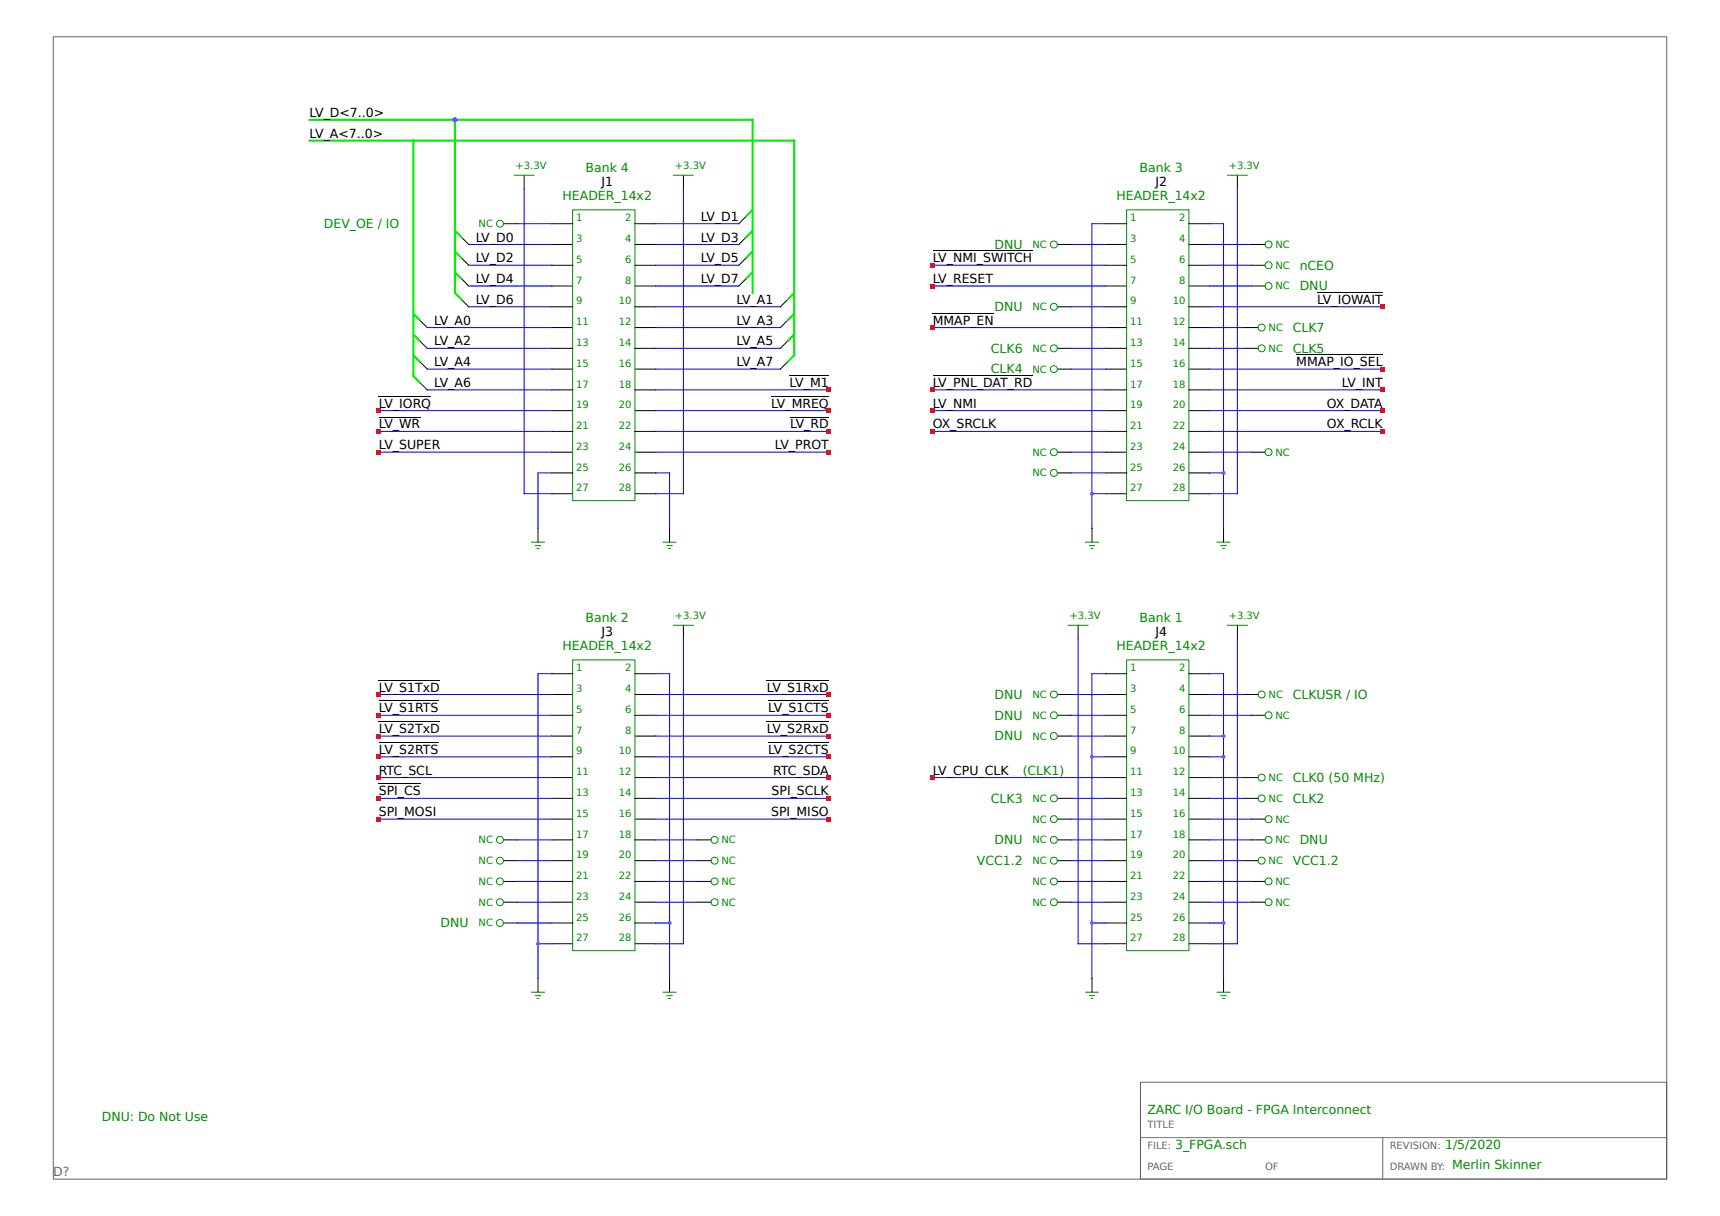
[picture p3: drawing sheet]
<svg xmlns="http://www.w3.org/2000/svg" width="297mm" height="210mm" viewBox="0 0 297 210" stroke-linecap="round" stroke-linejoin="round" font-family="sans-serif">
<path d="M9.2 6.3h278.6v197.3h-278.6zM196.9 186.9h90.9v16.7h-90.9zM196.9 196.5h90.9M238.8 196.5v7.1" fill="none" stroke="#666" stroke-width=".17"/>
<g fill="none" stroke="#0e0" stroke-width=".36">
<path d="M53.4 20.7h76.6v29.9M53.4 24.3h83.7v37.1l-1.2 1.1M71.4 24.3v40.6l1.2 1.2M78.6 20.7v29.9l1.1 1.2M78.6 39.8l1.1 1.2M130 36.2l-1.2 1.2M130 39.8l-1.2 1.2M71.4 54.2l1.2 1.2M71.4 57.8l1.2 1.2M78.6 43.4l1.1 1.2M78.6 47l1.1 1.2M130 43.4l-1.2 1.2"/>
<path d="M130 47l-1.2 1.2M137.1 50.6l-1.2 1.2M137.1 54.2l-1.2 1.2M137.1 57.8l-1.2 1.2M71.4 61.4l1.2 1.1"/>
</g>
<g fill="none" stroke="#000" stroke-width=".17">
<path d="M86.9 38.6h2.4M90.5 30.3v2.4M95.3 38.6h3.6M109.6 38.6h3.6M118 30.3v2.4M128.8 37.4l-1.2 1.2M190.9 38.6h3.6M205.3 38.6h3.6M213.7 30.3v2.4M72.6 55.4l1.2 1.2M72.6 59l1.2 1.2M79.7 41l1.2 1.2"/>
<path d="M79.7 44.6l1.2 1.2M79.7 48.2l1.2 1.2M79.7 51.8l1.2 1.2M95.3 42.2h3.6M95.3 49.4h3.6M95.3 56.6h3.6M95.3 45.8h3.6M95.3 53h3.6M109.6 42.2h3.6M109.6 49.4h3.6M109.6 56.6h3.6M109.6 45.8h3.6"/>
<path d="M109.6 53h3.6M128.8 41l-1.2 1.2M128.8 44.6l-1.2 1.2M128.8 48.2l-1.2 1.2M135.9 51.8l-1.1 1.2M135.9 55.4l-1.1 1.2M135.9 59l-1.1 1.2M161.1 43.3h17.2M161.1 54.1h10.5M182.6 42.2h2.4M182.6 53h2.4M190.9 42.2h3.6"/>
<path d="M190.9 49.4h3.6M190.9 56.6h3.6M190.9 45.8h3.6M190.9 53h3.6M205.3 42.2h3.6M205.3 49.4h3.6M205.3 56.6h3.6M205.3 45.8h3.6M205.3 53h3.6M214.9 56.6h2.4M216.1 42.2h2.3M216.1 49.4h2.3"/>
<path d="M216.1 45.8h2.3M227.5 50.5h11.3M65.4 68.4h9.1M65.4 72h7.2M72.6 62.5l1.2 1.2M72.6 66.1l1.2 1.2M95.3 63.7h3.6M95.3 70.9h3.6M95.3 78.1h3.6M95.3 60.2h3.6M95.3 67.3h3.6M95.3 74.5h3.6"/>
<path d="M109.6 63.7h3.6M109.6 70.9h3.6M109.6 78.1h3.6M109.6 60.2h3.6M109.6 67.3h3.6M109.6 74.5h3.6M133.2 68.4h9.9M135.9 62.5l-1.1 1.2M136.4 64.8h6.7M136.4 72h6.7M161.1 64.8h17.2M182.6 63.7h2.4"/>
<path d="M182.6 78.1h2.4M182.6 60.2h2.4M190.9 63.7h3.6M190.9 70.9h3.6M190.9 78.1h3.6M190.9 60.2h3.6M190.9 67.3h3.6M190.9 74.5h3.6M205.3 63.7h3.6M205.3 70.9h3.6M205.3 78.1h3.6M205.3 60.2h3.6"/>
<path d="M205.3 67.3h3.6M205.3 74.5h3.6M214.9 60.2h2.4M216.1 78.1h2.3M223.8 61.3h15M92.9 91.2v2.4M95.3 85.3h3.6M95.3 81.7h3.6M109.6 85.3h3.6M109.6 81.7h3.6M115.6 91.2v2.4M182.6 81.7h2.4"/>
<path d="M188.6 91.2v2.4M190.9 85.3h3.6M190.9 81.7h3.6M205.3 85.3h3.6M205.3 81.7h3.6M211.3 91.2v2.4M65.4 117.5h10.5M95.3 119.9h3.6M95.3 116.4h3.6M109.6 119.9h3.6M109.6 116.4h3.6M118 108v2.4"/>
<path d="M132.4 117.5h10.7M182.6 119.9h2.4M186.2 108v2.4M190.9 119.9h3.6M190.9 116.4h3.6M205.3 119.9h3.6M205.3 116.4h3.6M213.7 108v2.4M214.9 119.9h2.4M65.4 121h10.3M65.4 124.6h10.5M65.4 128.2h10.3"/>
<path d="M65.4 135.4h7.3M95.3 127.1h3.6M95.3 134.3h3.6M95.3 123.5h3.6M95.3 130.7h3.6M95.3 137.9h3.6M109.6 127.1h3.6M109.6 134.3h3.6M109.6 123.5h3.6M109.6 130.7h3.6M109.6 137.9h3.6M132.4 124.6h10.7"/>
<path d="M132.6 121h10.5M132.6 128.2h10.5M182.6 127.1h2.4M182.6 123.5h2.4M182.6 137.9h2.4M190.9 127.1h3.6M190.9 134.3h3.6M190.9 123.5h3.6M190.9 130.7h3.6M190.9 137.9h3.6M205.3 127.1h3.6M205.3 134.3h3.6"/>
<path d="M205.3 123.5h3.6M205.3 130.7h3.6M205.3 137.9h3.6M214.9 134.3h2.4M214.9 137.9h2.4M216.1 123.5h2.3M86.9 148.6h2.4M86.9 155.8h2.4M86.9 145h2.4M86.9 152.2h2.4M86.9 159.4h2.4M95.3 141.5h3.6"/>
<path d="M95.3 148.6h3.6M95.3 155.8h3.6M95.3 145h3.6M95.3 152.2h3.6M95.3 159.4h3.6M109.6 141.5h3.6M109.6 148.6h3.6M109.6 155.8h3.6M109.6 145h3.6M109.6 152.2h3.6M109.6 159.4h3.6M120.4 148.6h2.4"/>
<path d="M120.4 155.8h2.4M120.4 145h2.4M120.4 152.2h2.4M182.6 141.5h2.4M182.6 148.6h2.4M182.6 155.8h2.4M182.6 145h2.4M182.6 152.2h2.4M190.9 141.5h3.6M190.9 148.6h3.6M190.9 155.8h3.6M190.9 145h3.6"/>
<path d="M190.9 152.2h3.6M190.9 159.4h3.6M205.3 141.5h3.6M205.3 148.6h3.6M205.3 155.8h3.6M205.3 145h3.6M205.3 152.2h3.6M205.3 159.4h3.6M214.9 148.6h2.4M216.1 141.5h2.3M216.1 155.8h2.3M216.1 145h2.3"/>
<path d="M216.1 152.2h2.3M92.9 169v2.4M95.3 163h3.6M109.6 163h3.6M115.6 169v2.4M188.6 169v2.4M190.9 163h3.6M205.3 163h3.6M211.3 169v2.4"/>
</g>
<g fill="none" stroke="#008b00" stroke-width=".17">
<path d="M88.7 30.3h3.6M98.9 36.2h10.7v50.3h-10.7zM116.2 30.3h3.6M194.5 36.2h10.8v50.3h-10.8zM211.9 30.3h3.6M91.7 93.6h2.4M92.4 94.2h1M92.7 94.7h.4M114.4 93.6h2.4M115.1 94.2h1.1M115.4 94.7h.5M187.4 93.6h2.4"/>
<path d="M188 94.2h1.1M188.3 94.7h.5M210.1 93.6h2.4M210.7 94.2h1.1M211 94.7h.5M98.9 114h10.7v50.2h-10.7zM116.2 108h3.6M184.4 108h3.6M194.5 114h10.8v50.2h-10.8zM211.9 108h3.6M91.7 171.4h2.4M92.4 172h1"/>
<path d="M92.7 172.4h.4M114.4 171.4h2.4M115.1 172h1.1M115.4 172.4h.5M187.4 171.4h2.4M188 172h1.1M188.3 172.4h.5M210.1 171.4h2.4M210.7 172h1.1M211 172.4h.5"/>
<circle cx="86.3" cy="38.6" r=".6"/>
<circle cx="182" cy="53" r=".6"/>
<circle cx="182" cy="42.2" r=".6"/>
<circle cx="217.8" cy="56.6" r=".6"/>
<circle cx="219" cy="42.2" r=".6"/>
<circle cx="219" cy="45.8" r=".6"/>
<circle cx="219" cy="49.4" r=".6"/>
<circle cx="182" cy="63.7" r=".6"/>
<circle cx="182" cy="60.2" r=".6"/>
<circle cx="182" cy="78.1" r=".6"/>
<circle cx="217.8" cy="60.2" r=".6"/>
<circle cx="219" cy="78.1" r=".6"/>
<circle cx="182" cy="81.7" r=".6"/>
<circle cx="182" cy="119.9" r=".6"/>
<circle cx="217.8" cy="119.9" r=".6"/>
<circle cx="182" cy="137.9" r=".6"/>
<circle cx="182" cy="127.1" r=".6"/>
<circle cx="182" cy="123.5" r=".6"/>
<circle cx="217.8" cy="134.3" r=".6"/>
<circle cx="217.8" cy="137.9" r=".6"/>
<circle cx="219" cy="123.5" r=".6"/>
<circle cx="86.3" cy="159.4" r=".6"/>
<circle cx="86.3" cy="148.6" r=".6"/>
<circle cx="86.3" cy="152.2" r=".6"/>
<circle cx="86.3" cy="145" r=".6"/>
<circle cx="86.3" cy="155.8" r=".6"/>
<circle cx="123.4" cy="148.6" r=".6"/>
<circle cx="123.4" cy="152.2" r=".6"/>
<circle cx="123.4" cy="145" r=".6"/>
<circle cx="123.4" cy="155.8" r=".6"/>
<circle cx="182" cy="141.5" r=".6"/>
<circle cx="182" cy="155.8" r=".6"/>
<circle cx="182" cy="145" r=".6"/>
<circle cx="182" cy="152.2" r=".6"/>
<circle cx="182" cy="148.6" r=".6"/>
<circle cx="217.8" cy="148.6" r=".6"/>
<circle cx="219" cy="141.5" r=".6"/>
<circle cx="219" cy="152.2" r=".6"/>
<circle cx="219" cy="155.8" r=".6"/>
<circle cx="219" cy="145" r=".6"/>
</g>
<g fill="none" stroke="#00f" stroke-width=".17">
<path d="M89.3 38.6h6M90.5 32.7v52.6h4.8M113.2 38.6h14.4M118 32.7v52.6h-4.8M190.9 38.6h-2.3v52.6M208.9 38.6h2.4v52.6M213.7 32.7v52.6h-4.8M73.8 56.6h21.5M80.9 42.2h14.4M80.9 45.8h14.4M80.9 49.4h14.4M80.9 53h14.4"/>
<path d="M113.2 42.2h14.4M113.2 45.8h14.4M113.2 49.4h14.4M113.2 53h21.6M113.2 56.6h21.6M161.1 45.8h29.8M161.1 49.4h29.8M161.1 56.6h29.8M185 42.2h5.9M185 53h5.9M208.9 42.2h7.2M208.9 45.8h7.2"/>
<path d="M208.9 49.4h7.2M208.9 53h29.9M208.9 56.6h6M65.4 70.9h29.9M65.4 74.5h29.9M65.4 78.1h29.9M73.8 60.2h21.5M73.8 63.7h21.5M73.8 67.3h21.5M113.2 60.2h21.6M113.2 63.7h21.6M113.2 67.3h29.9"/>
<path d="M113.2 70.9h29.9M113.2 74.5h29.9M113.2 78.1h29.9M161.1 67.3h29.8M161.1 70.9h29.8M161.1 74.5h29.8M185 60.2h5.9M185 63.7h5.9M185 78.1h5.9M208.9 60.2h6M208.9 63.7h29.9M208.9 67.3h29.9"/>
<path d="M208.9 70.9h29.9M208.9 74.5h29.9M208.9 78.1h7.2M95.3 81.7h-2.4v9.5M113.2 81.7h2.4v9.5M185 81.7h5.9M188.6 85.3h2.3M208.9 81.7h2.4M65.4 119.9h29.9M95.3 116.4h-2.4v52.6M113.2 116.4h2.4v52.6M113.2 119.9h29.9"/>
<path d="M118 110.4v52.6h-4.8M185 119.9h5.9M186.2 110.4v52.6h4.7M190.9 116.4h-2.3v52.6M208.9 116.4h2.4v52.6M208.9 119.9h6M213.7 110.4v52.6h-4.8M65.4 127.1h29.9M65.4 130.7h29.9M65.4 134.3h29.9M65.4 137.9h29.9M65.4 123.5h29.9"/>
<path d="M113.2 127.1h29.9M113.2 130.7h29.9M113.2 134.3h29.9M113.2 137.9h29.9M113.2 123.5h29.9M161.1 134.3h29.8M185 127.1h5.9M185 137.9h5.9M185 123.5h5.9M188.6 130.7h2.3M208.9 127.1h2.4M208.9 130.7h2.4"/>
<path d="M208.9 134.3h6M208.9 137.9h6M208.9 123.5h7.2M65.4 141.5h29.9M89.3 159.4h6M89.3 148.6h6M89.3 145h6M89.3 152.2h6M89.3 155.8h6M113.2 159.4h2.4M113.2 148.6h7.2M113.2 145h7.2"/>
<path d="M113.2 141.5h29.9M113.2 152.2h7.2M113.2 155.8h7.2M185 148.6h5.9M185 145h5.9M185 141.5h5.9M185 152.2h5.9M185 155.8h5.9M188.6 159.4h2.3M208.9 159.4h2.4M208.9 148.6h6M208.9 145h7.2"/>
<path d="M208.9 141.5h7.2M208.9 152.2h7.2M208.9 155.8h7.2M92.9 163h2.4"/>
</g>
<g fill="#a020f0">
<path d="M188.4 130.5h.4l.1 .2-.1 .2h-.4l-.1-.2z"/>
<path d="M188.4 159.2h.4l.1 .2-.1 .2h-.4l-.1-.2z"/>
<path d="M211.1 126.9h.4l.1 .2-.1 .2h-.4l-.1-.2z"/>
<path d="M211.1 130.5h.4l.1 .2-.1 .2h-.4l-.1-.2z"/>
<path d="M211.1 159.2h.4l.1 .2-.1 .2h-.4l-.1-.2z"/>
<path d="M92.7 162.8h.4l.1 .2-.1 .2h-.4l-.1-.2z"/>
<path d="M115.4 159.2h.4l.1 .2-.1 .2h-.4l-.1-.2z"/>
<path d="M188.4 85h.4l.1 .3-.1 .2h-.4l-.1-.2z"/>
<path d="M211.1 81.5h.4l.1 .2-.1 .2h-.4l-.1-.2z"/>
<circle cx="78.5" cy="20.7" r=".42"/>
</g>
<g fill="#f00">
<path d="M142.8 70.6h.7v.7h-.7z"/>
<path d="M65 70.6h.8v.7h-.8z"/>
<path d="M142.8 74.1h.7v.8h-.7z"/>
<path d="M65 74.1h.8v.8h-.8z"/>
<path d="M160.7 45.4h.7v.8h-.7z"/>
<path d="M160.7 49h.7v.8h-.7z"/>
<path d="M142.8 67h.7v.7h-.7z"/>
<path d="M160.7 133.9h.7v.7h-.7z"/>
<path d="M160.7 74.1h.7v.8h-.7z"/>
<path d="M238.4 70.6h.7v.7h-.7z"/>
<path d="M160.7 70.6h.7v.7h-.7z"/>
<path d="M238.4 67h.7v.7h-.7z"/>
<path d="M238.4 52.6h.7v.7h-.7z"/>
<path d="M160.7 67h.7v.7h-.7z"/>
<path d="M65 77.7h.8v.8h-.8z"/>
<path d="M142.8 77.7h.7v.8h-.7z"/>
<path d="M238.4 63.4h.7v.7h-.7z"/>
<path d="M160.7 56.2h.7v.7h-.7z"/>
<path d="M65 119.6h.8v.7h-.8z"/>
<path d="M142.8 119.6h.7v.7h-.7z"/>
<path d="M142.8 123.2h.7v.7h-.7z"/>
<path d="M65 123.2h.8v.7h-.8z"/>
<path d="M65 126.8h.8v.7h-.8z"/>
<path d="M142.8 126.8h.7v.7h-.7z"/>
<path d="M142.8 130.3h.7v.8h-.7z"/>
<path d="M65 130.3h.8v.8h-.8z"/>
<path d="M238.4 74.1h.7v.8h-.7z"/>
<path d="M65 133.9h.8v.7h-.8z"/>
<path d="M142.8 133.9h.7v.7h-.7z"/>
<path d="M65 137.5h.8v.7h-.8z"/>
<path d="M65 141.1h.8v.7h-.8z"/>
<path d="M142.8 137.5h.7v.7h-.7z"/>
<path d="M142.8 141.1h.7v.7h-.7z"/>
</g>
<g font-size="2.2">
<text x="53.4" y="20.2">LV_D&lt;7..0&gt;</text>
<text x="53.4" y="23.8">LV_A&lt;7..0&gt;</text>
<text x="103.9" y="32.1">J1</text>
<text x="199.5" y="32.1">J2</text>
<text x="82.1" y="41.7">LV_D0</text>
<text x="121" y="38.1">LV_D1</text>
<text x="121" y="41.7">LV_D3</text>
<text x="82.1" y="45.3">LV_D2</text>
<text x="121" y="45.3">LV_D5</text>
<text x="161.1" y="45.3">LV_NMI_SWITCH</text>
<text x="82.1" y="48.9">LV_D4</text>
<text x="82.1" y="52.5">LV_D6</text>
<text x="121" y="48.9">LV_D7</text>
<text x="127.2" y="52.5">LV_A1</text>
<text x="161.1" y="48.9">LV_RESET</text>
<text x="227.5" y="52.5">LV_IOWAIT</text>
<text x="75" y="59.6">LV_A2</text>
<text x="75" y="56.1">LV_A0</text>
<text x="127.2" y="59.6">LV_A5</text>
<text x="127.2" y="56.1">LV_A3</text>
<text x="161.1" y="56.1">MMAP_EN</text>
<text x="75" y="63.2">LV_A4</text>
<text x="127.2" y="63.2">LV_A7</text>
<text x="223.8" y="63.2">MMAP_IO_SEL</text>
<text x="65.4" y="70.4">LV_IORQ</text>
<text x="75" y="66.8">LV_A6</text>
<text x="133.2" y="70.4">LV_MREQ</text>
<text x="136.4" y="66.8">LV_M1</text>
<text x="161.1" y="70.4">LV_NMI</text>
<text x="161.1" y="66.8">LV_PNL_DAT_RD</text>
<text x="229.1" y="70.4">OX_DATA</text>
<text x="231.7" y="66.8">LV_INT</text>
<text x="65.4" y="74">LV_WR</text>
<text x="65.4" y="77.6">LV_SUPER</text>
<text x="133.8" y="77.6">LV_PROT</text>
<text x="136.4" y="74">LV_RD</text>
<text x="161.1" y="74">OX_SRCLK</text>
<text x="229.1" y="74">OX_RCLK</text>
<text x="103.9" y="109.9">J3</text>
<text x="199.5" y="109.9">J4</text>
<text x="65.4" y="119.4">LV_S1TxD</text>
<text x="132.4" y="119.4">LV_S1RxD</text>
<text x="65.4" y="123">LV_S1RTS</text>
<text x="132.6" y="123">LV_S1CTS</text>
<text x="65.4" y="126.6">LV_S2TxD</text>
<text x="65.4" y="130.2">LV_S2RTS</text>
<text x="132.4" y="126.6">LV_S2RxD</text>
<text x="132.6" y="130.2">LV_S2CTS</text>
<text x="65.4" y="133.8">RTC_SCL</text>
<text x="65.4" y="137.4">SPI_CS</text>
<text x="133.2" y="137.4">SPI_SCLK</text>
<text x="133.5" y="133.8">RTC_SDA</text>
<text x="161.1" y="133.8">LV_CPU_CLK</text>
<text x="65.4" y="141">SPI_MOSI</text>
<text x="133.2" y="141">SPI_MISO</text>
</g>
<g font-size="2.2" fill="#008b00">
<text x="101.1" y="29.8">Bank 4</text>
<text x="196.8" y="29.8">Bank 3</text>
<text x="97.1" y="34.5">HEADER_14x2</text>
<text x="192.8" y="34.5">HEADER_14x2</text>
<text x="55.9" y="39.4">DEV_OE / IO</text>
<text x="171.7" y="43">DNU</text>
<text x="224.4" y="46.6">nCEO</text>
<text x="171.7" y="53.7">DNU</text>
<text x="224.4" y="50.1">DNU</text>
<text x="223.2" y="57.3">CLK7</text>
<text x="171.1" y="60.9">CLK6</text>
<text x="171.1" y="64.5">CLK4</text>
<text x="223.2" y="60.9">CLK5</text>
<text x="101.1" y="107.5">Bank 2</text>
<text x="196.8" y="107.5">Bank 1</text>
<text x="97.1" y="112.3">HEADER_14x2</text>
<text x="192.8" y="112.3">HEADER_14x2</text>
<text x="171.7" y="124.3">DNU</text>
<text x="171.7" y="120.7">DNU</text>
<text x="223.2" y="120.7">CLKUSR / IO</text>
<text x="171.7" y="127.9">DNU</text>
<text x="176.6" y="133.8">(CLK1)</text>
<text x="223.2" y="135">CLK0 (50 MHz)</text>
<text x="171.1" y="138.6">CLK3</text>
<text x="223.2" y="138.6">CLK2</text>
<text x="168.7" y="149.4">VCC1.2</text>
<text x="171.7" y="145.8">DNU</text>
<text x="223.2" y="149.4">VCC1.2</text>
<text x="224.4" y="145.8">DNU</text>
<text x="76.1" y="160.1">DNU</text>
<text x="17.6" y="193.6">DNU: Do Not Use</text>
<text x="198.1" y="192.4">ZARC I/O Board - FPGA Interconnect</text>
<text x="202.9" y="198.3">3_FPGA.sch</text>
<text x="249.5" y="198.3">1/5/2020</text>
<text x="250.7" y="201.9">Merlin Skinner</text>
</g>
<text font-size="2.2" fill="#666" x="9.2" y="203.1">D?</text>
<g font-size="1.7" fill="#008b00">
<text x="89" y="29.3">+3.3V</text>
<text x="116.5" y="29.3">+3.3V</text>
<text x="212.2" y="29.3">+3.3V</text>
<text x="82.6" y="39.2">NC</text>
<text x="99.5" y="41.8">3</text>
<text x="99.5" y="38.2">1</text>
<text x="107.9" y="41.8">4</text>
<text x="107.9" y="38.2">2</text>
<text x="195.1" y="41.8">3</text>
<text x="195.1" y="38.2">1</text>
<text x="203.6" y="41.8">4</text>
<text x="203.6" y="38.2">2</text>
<text x="99.5" y="45.4">5</text>
<text x="107.9" y="45.4">6</text>
<text x="178.3" y="42.8">NC</text>
<text x="195.1" y="45.4">5</text>
<text x="203.6" y="45.4">6</text>
<text x="220.2" y="46.4">NC</text>
<text x="220.2" y="42.8">NC</text>
<text x="99.5" y="49">7</text>
<text x="99.5" y="52.6">9</text>
<text x="106.8" y="52.6">10</text>
<text x="107.9" y="49">8</text>
<text x="178.3" y="53.6">NC</text>
<text x="195.1" y="49">7</text>
<text x="195.1" y="52.6">9</text>
<text x="202.5" y="52.6">10</text>
<text x="203.6" y="49">8</text>
<text x="220.2" y="50">NC</text>
<text x="99.5" y="56.2">11</text>
<text x="99.5" y="59.7">13</text>
<text x="106.8" y="56.2">12</text>
<text x="106.8" y="59.7">14</text>
<text x="195.1" y="56.2">11</text>
<text x="195.1" y="59.7">13</text>
<text x="202.5" y="56.2">12</text>
<text x="202.5" y="59.7">14</text>
<text x="219" y="57.2">NC</text>
<text x="99.5" y="63.3">15</text>
<text x="106.8" y="63.3">16</text>
<text x="178.3" y="60.8">NC</text>
<text x="178.3" y="64.3">NC</text>
<text x="195.1" y="63.3">15</text>
<text x="202.5" y="63.3">16</text>
<text x="219" y="60.8">NC</text>
<text x="99.5" y="70.5">19</text>
<text x="99.5" y="66.9">17</text>
<text x="106.8" y="70.5">20</text>
<text x="106.8" y="66.9">18</text>
<text x="195.1" y="70.5">19</text>
<text x="195.1" y="66.9">17</text>
<text x="202.5" y="70.5">20</text>
<text x="202.5" y="66.9">18</text>
<text x="99.5" y="77.7">23</text>
<text x="99.5" y="74.1">21</text>
<text x="106.8" y="77.7">24</text>
<text x="106.8" y="74.1">22</text>
<text x="195.1" y="77.7">23</text>
<text x="195.1" y="74.1">21</text>
<text x="202.5" y="77.7">24</text>
<text x="202.5" y="74.1">22</text>
<text x="99.5" y="81.3">25</text>
<text x="106.8" y="81.3">26</text>
<text x="178.3" y="78.7">NC</text>
<text x="178.3" y="82.3">NC</text>
<text x="195.1" y="81.3">25</text>
<text x="202.5" y="81.3">26</text>
<text x="220.2" y="78.7">NC</text>
<text x="99.5" y="84.9">27</text>
<text x="106.8" y="84.9">28</text>
<text x="195.1" y="84.9">27</text>
<text x="202.5" y="84.9">28</text>
<text x="116.5" y="107">+3.3V</text>
<text x="184.7" y="107">+3.3V</text>
<text x="212.2" y="107">+3.3V</text>
<text x="99.5" y="119.5">3</text>
<text x="99.5" y="115.9">1</text>
<text x="107.9" y="119.5">4</text>
<text x="107.9" y="115.9">2</text>
<text x="195.1" y="119.5">3</text>
<text x="195.1" y="115.9">1</text>
<text x="203.6" y="119.5">4</text>
<text x="203.6" y="115.9">2</text>
<text x="99.5" y="123.1">5</text>
<text x="107.9" y="123.1">6</text>
<text x="178.3" y="120.5">NC</text>
<text x="178.3" y="124.1">NC</text>
<text x="195.1" y="123.1">5</text>
<text x="203.6" y="123.1">6</text>
<text x="219" y="120.5">NC</text>
<text x="220.2" y="124.1">NC</text>
<text x="99.5" y="126.7">7</text>
<text x="99.5" y="130.3">9</text>
<text x="106.8" y="130.3">10</text>
<text x="107.9" y="126.7">8</text>
<text x="178.3" y="127.7">NC</text>
<text x="195.1" y="126.7">7</text>
<text x="195.1" y="130.3">9</text>
<text x="202.5" y="130.3">10</text>
<text x="203.6" y="126.7">8</text>
<text x="99.5" y="133.9">11</text>
<text x="99.5" y="137.5">13</text>
<text x="106.8" y="133.9">12</text>
<text x="106.8" y="137.5">14</text>
<text x="195.1" y="133.9">11</text>
<text x="195.1" y="137.5">13</text>
<text x="202.5" y="133.9">12</text>
<text x="202.5" y="137.5">14</text>
<text x="219" y="134.9">NC</text>
<text x="99.5" y="141.1">15</text>
<text x="106.8" y="141.1">16</text>
<text x="178.3" y="138.5">NC</text>
<text x="178.3" y="142.1">NC</text>
<text x="195.1" y="141.1">15</text>
<text x="202.5" y="141.1">16</text>
<text x="219" y="138.5">NC</text>
<text x="220.2" y="142.1">NC</text>
<text x="82.6" y="145.6">NC</text>
<text x="82.6" y="149.2">NC</text>
<text x="99.5" y="148.2">19</text>
<text x="99.5" y="144.6">17</text>
<text x="106.8" y="148.2">20</text>
<text x="106.8" y="144.6">18</text>
<text x="124.6" y="145.6">NC</text>
<text x="124.6" y="149.2">NC</text>
<text x="178.3" y="149.2">NC</text>
<text x="178.3" y="145.6">NC</text>
<text x="195.1" y="148.2">19</text>
<text x="195.1" y="144.6">17</text>
<text x="202.5" y="148.2">20</text>
<text x="202.5" y="144.6">18</text>
<text x="219" y="149.2">NC</text>
<text x="220.2" y="145.6">NC</text>
<text x="82.6" y="152.8">NC</text>
<text x="99.5" y="155.4">23</text>
<text x="99.5" y="151.8">21</text>
<text x="106.8" y="155.4">24</text>
<text x="106.8" y="151.8">22</text>
<text x="124.6" y="152.8">NC</text>
<text x="178.3" y="152.8">NC</text>
<text x="195.1" y="155.4">23</text>
<text x="195.1" y="151.8">21</text>
<text x="202.5" y="155.4">24</text>
<text x="202.5" y="151.8">22</text>
<text x="220.2" y="152.8">NC</text>
<text x="82.6" y="160">NC</text>
<text x="82.6" y="156.4">NC</text>
<text x="99.5" y="159">25</text>
<text x="106.8" y="159">26</text>
<text x="124.6" y="156.4">NC</text>
<text x="178.3" y="156.4">NC</text>
<text x="195.1" y="159">25</text>
<text x="202.5" y="159">26</text>
<text x="220.2" y="156.4">NC</text>
<text x="99.5" y="162.6">27</text>
<text x="106.8" y="162.6">28</text>
<text x="195.1" y="162.6">27</text>
<text x="202.5" y="162.6">28</text>
</g>
<g font-size="1.7" fill="#666">
<text x="198.1" y="194.9">TITLE</text>
<text x="198.1" y="198.4">FILE:</text>
<text x="198.1" y="202">PAGE</text>
<text x="218.4" y="202">OF</text>
<text x="240" y="198.4">REVISION:</text>
<text x="240" y="202">DRAWN BY:</text>
</g>
</svg>
